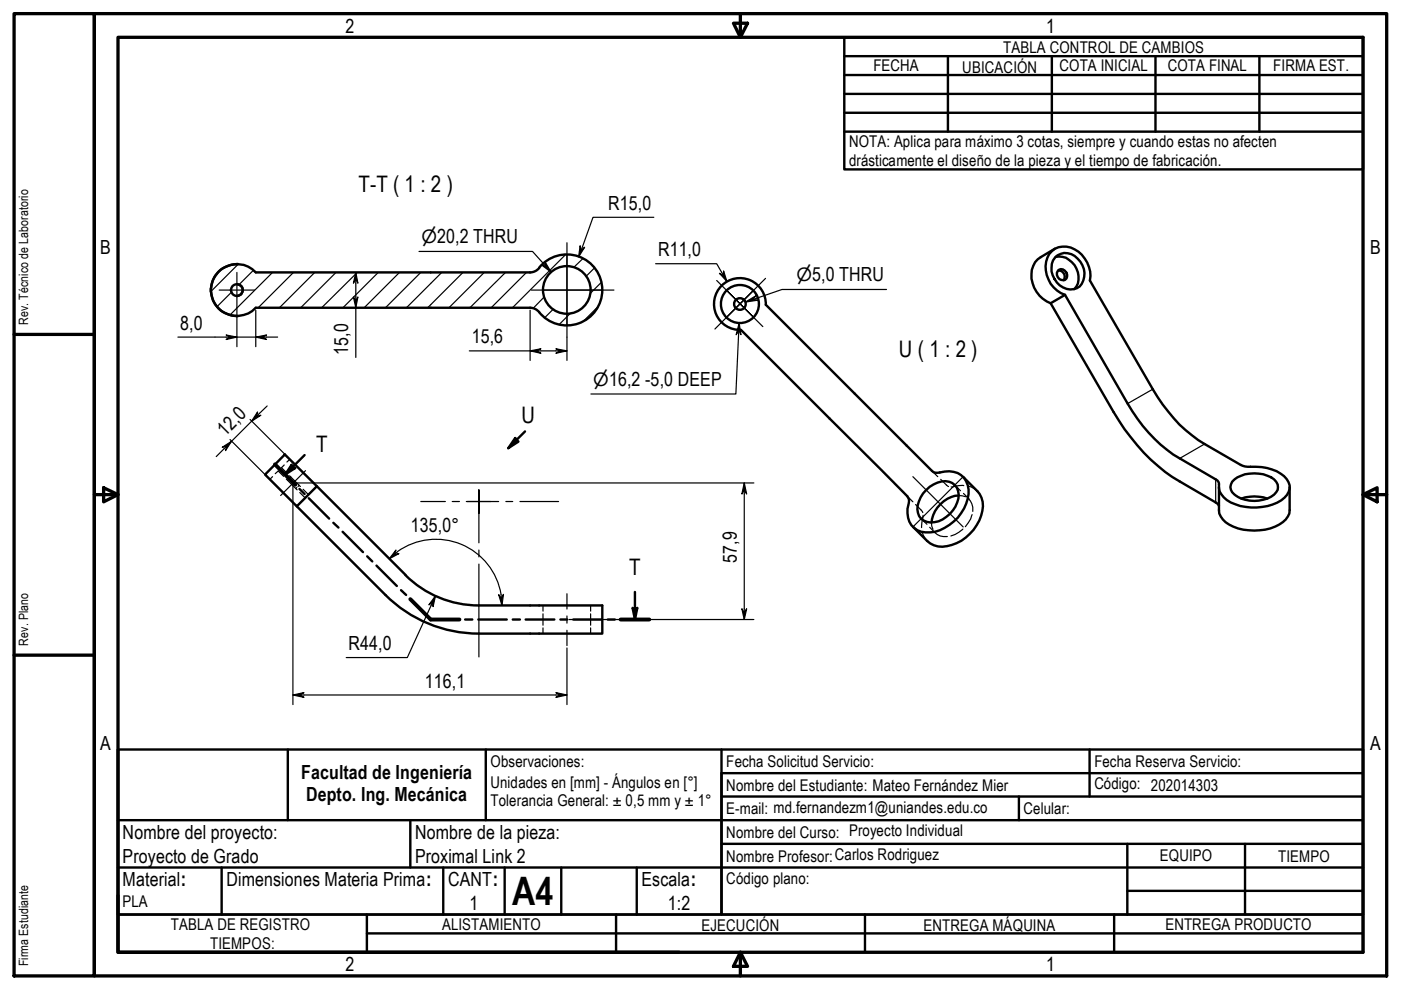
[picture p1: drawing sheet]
<svg xmlns="http://www.w3.org/2000/svg" width="297mm" height="210mm" viewBox="0 0 297 210" stroke-linecap="round" stroke-linejoin="round" font-family="sans-serif">
<!-- layer: Hatch (ISO) -->
<g fill="none" stroke="#000" stroke-width=".25">
<path d="M50.5 56l-5.7 5.8M53.7 57.3l-3 3.1M57.8 57.8l-9 9M62.2 57.8l-7.5 7.4M66.7 57.8l-7.5 7.4M71.2 57.8l-7.4 7.4M75.8 57.8l-7.6 7.4M80.2 57.8l-7.5 7.4M84.7 57.8l-7.5 7.4M89.2 57.8l-7.5 7.4M93.7 57.8l-7.5 7.4M98.2 57.8l-7.5 7.4"/>
<path d="M102.7 57.8l-7.5 7.4M107.2 57.8l-7.6 7.4M111.6 57.8l-7.5 7.4M119.8 54.1l-11.2 11.1M123.6 54.8l-1.9 1.9M126 56.9l-1.7 1.7M127.4 59.9l-2.2 2.3M49.1 61.9l-3.1 3.1M115.4 63l-2.4 2.4M117.3 65.6l-1.8 1.7M120.9 66.5l-2.3 2.3M126.6 65.2l-2.8 2.8"/>
</g>
<!-- layer: Hidden (ISO) -->
<g fill="none" stroke="#000" stroke-width=".25">
<path d="M60.3 98.6l-.6 .6 1.1 1.1M61.5 97.4l-.7 .6M197.6 99.9l1.2 1.2M57.8 101.1l-.6 .5M58.4 100.4l.6-.5 1.1 1.1M60.7 101.6l2.3 2.3M61.2 101.6l-.2 .2M61.4 100.9l2.3 2.3M61.7 101.1l-.3 .3M62.9 103.3l-.2 .3M63.4 102.9l-.2 .3M63.5 106.8l-.6 .6"/>
<path d="M63.6 104.4l1.1 1.2-.6 .6M64.3 103.7l1.1 1.2 .6-.6M67.2 103.1l-.6 .6M192.3 105.2l1.2 1.2M194.1 107l1.5 1.7M195.3 110l1.2 1.2M195.6 112.9l.5 1.2 .5 .6M195.7 109.3l-.3 2.6M197.1 111.8l1.2 1.2M197.5 110.8l.3 1.4M198.2 112.9a2.91 2.91 0 0 0 2.7 .9M199.5 101.6l1.6 1.6"/>
<path d="M202.4 102.8l1.2 1.2M203.3 105.1l1.4 .2M204.2 112.2a6.3 6.3 0 0 1-2.6 1.4M204.3 104.6l1.2 1.2M204.3 103h-1.1l-1.5 .2M205.3 105.7a3.2 3.2 0 0 1 .9 2.7M205.4 103.1l1.2 .5 .6 .5M206.1 109.1a5.6 5.6 0 0 1-1.4 2.6M115.1 128.4v1.2M115.1 130.1v2.5M115.1 133.1v1.2M125.2 128.4v1.2"/>
<path d="M125.2 130.1v2.5M125.2 133.1v1.2"/>
</g>
<!-- layer: Visible (ISO) -->
<g fill="none" stroke="#000" stroke-width=".51">
<path d="M50.2 56a5.5 5.5 0 0 0-5.5 5.5 5.5 5.5 0 0 0 5.5 5.5M114.3 56.8a7.5 7.5 0 0 1 11-.8 7.5 7.5 0 0 1 0 11 7.5 7.5 0 0 1-11-.8M114.3 56.8l-.7 .6-1.2 .4h-58.2a5.5 5.5 0 0 0-7.8-.2 5.5 5.5 0 0 0 0 7.8 5.5 5.5 0 0 0 7.8-.2h58.2l1.2 .4 .7 .6M223 53.2a4.5 4.5 0 0 1 6.4 .8 6.4 6.4 0 0 1 1.7 5.5l13.3 23a32.3 32.3 0 0 0 11 11.6l7.7 4.5 1.4 .4a10.7 10.7 0 0 1 7.7 1.9 2.83 2.83 0 0 1 .2 4.6 10.7 10.7 0 0 1-9.4 1.8 6 6 0 0 1-4.4-3.1l-.2-.7a1.52 1.52 0 0 0-.7-1.9l-7.6-4.4a31.1 31.1 0 0 1-11-11.6l-13.3-23.1a6.2 6.2 0 0 1-3.4-8.6zM223.6 52.7l-2.9 1.8a4.9 4.9 0 0 0-1.4 6.5 6.3 6.3 0 0 0 3.5 3.3M223.7 54.6a3.4 3.4 0 0 1 5.3 .9 4.1 4.1 0 0 1-.1 5.2 3.6 3.6 0 0 1-5.3-1.5 4.1 4.1 0 0 1 .1-4.6zM223.8 54.5a3.7 3.7 0 0 1 4 1.7 4.2 4.2 0 0 1 0 5.1M224.3 57.4a1.33 1.33 0 0 1 1.3 .6 1.33 1.33 0 0 1 0 1.4M224.5 57.2a1.28 1.28 0 0 1 1.6 .5 1.28 1.28 0 0 1-.3 1.6 1.28 1.28 0 0 1-1.5-.5 1.28 1.28 0 0 1 .2-1.6zM50.2 60.2a1.27 1.27 0 0 1 1.3 1.3 1.27 1.27 0 0 1-1.3 1.3M162.4 64.6a5.5 5.5 0 0 0-5.5-5.6 5.5 5.5 0 0 0-5.5 5.5 5.5 5.5 0 0 0 5.7 5.4M162.4 64.6l35.2 35.3a1.65 1.65 0 0 0 1.7 .3 4.6 4.6 0 0 1 5.6 1.9 6.1 6.1 0 0 1-.5 5.7 9.7 9.7 0 0 1-7.2 5.1 4.2 4.2 0 0 1-4.8-5 2.65 2.65 0 0 0-.1-2.7l-35.2-35.3"/>
<path d="M222.8 64.3l13.3 23a40 40 0 0 0 14 14.8l7.6 4.4 .7 .7M225.8 62.5l-3 1.8M60.4 96.4l6.8 6.7-4.3 4.3-6.7-6.8zM62.9 107.4l18.8 18.7a28 28 0 0 0 19.8 8.2M67.2 103.1l18.8 18.8M196.3 103.9a5.4 5.4 0 0 1 4.9-1.8 3 3 0 0 1 1.7 4.4 6.4 6.4 0 0 1-5.6 4.3 2.94 2.94 0 0 1-2.5-4.5l.9-1.7zM203.3 105.1a6.5 6.5 0 0 0-5.8 5.7M204.2 101.1l3 3a4.9 4.9 0 0 1 .8 5.2 9.3 9.3 0 0 1-9.1 6.6l-1.7-.7-3.6-3.5M258.4 103.3v4.9a4.3 4.3 0 0 0 3.1 3.5 11.6 11.6 0 0 0 10.5-1 3.4 3.4 0 0 0 1.4-2.5v-4.9M261.2 102.1a6.8 6.8 0 0 1 7.5-1.2 2.61 2.61 0 0 1 2.2 3 5.7 5.7 0 0 1-6 2.2 4.8 4.8 0 0 1-3.9-2.2l-.1-.6zM263.2 105.7a8.6 8.6 0 0 1 5.5 0M85.9 121.9a22 22 0 0 0 15.6 6.5"/>
<path d="M101.5 128.4h26.2v5.9h-26.2"/>
<circle cx="50.2" cy="61.5" r="1.25"/>
<circle cx="120.2" cy="61.5" r="5"/>
<circle cx="156.9" cy="64.5" r="1.24"/>
<circle cx="156.9" cy="64.5" r="4"/>
</g>
<!-- layer: Visible Narrow (ISO) -->
<path d="M244.4 82.5l-5.3 3.1M255.4 94.1l-5.3 3.1M257.7 101.6v4.9" fill="none" stroke="#000" stroke-width=".25"/>
<!-- layer: Visible (ISO) -->
<g fill="#000">
<circle cx="50.2" cy="56" r=".25"/>
<circle cx="50.2" cy="67" r=".25"/>
</g>
<!-- layer: Section Line (ISO) -->
<g fill="none" stroke="#000" stroke-width=".51">
<path d="M58.3 98.5l4.3 4.3M61.8 98.5l-.2 1 1-.3-2.1 1.4zM64.6 96.5l-4.1 4.1M109.2 92.9l.7 .7-2.1 1.4zM111.3 91.5l-3.5 3.5M63.5 103.7l1.1 1M65.5 105.6l4.3 4.4M70.7 110.8l1.1 1.1M72.6 112.7l4.4 4.4M77.9 118l1 1M79.8 119.9l4.3 4.3M85 125.1l1.1 1"/>
<path d="M87 127l4.3 4.4h6.1M98.6 131.4h1.5M101.4 131.4h6M108.7 131.4h1.5M111.4 131.4h6.1M118.8 131.4h1.5M121.5 131.4h6.1M128.8 131.4h1.6M131.6 131.4h6.1M134.1 128.9l.5 .9 .5-.9-.5 2.5zM134.6 125.5v5.9"/>
</g>
<path d="M58.3 98.5l4.3 4.3M87 127l4.3 4.4h6.1M131.6 131.4h6.1" fill="none" stroke="#000" stroke-width=".83"/>
<g fill="#000">
<path d="M109.2 92.9l.7 .7-2.1 1.4z"/>
<path d="M61.8 98.5l-.2 1 1-.3-2.1 1.4z" fill-rule="evenodd"/>
<path d="M134.1 128.9l.5 .9 .5-.9-.5 2.5z" fill-rule="evenodd"/>
</g>
<!-- layer: Title (ISO) -->
<g fill="none" stroke="#000" stroke-width=".51">
<path d="M179 7.9h110v28h-110zM179 19.9h110M179 15.9h110M179 11.9h110M201 11.9v16M223 11.9v16M245 11.9v16M267 11.9v16M179 23.9h110M179 27.9h110M25 158.9h264v35h-136v-30h136M25 158.9v35h128v-35"/>
<path d="M25 158.9v35M61 158.9v15M103 158.9v15M231 158.9v10M25 173.9h264M87 173.9v10M153 178.9h136v15M153 168.9h136M216 168.9v5M239 178.9v15M264 178.9v15M25 193.9h264v8h-264z"/>
<path d="M25 183.9h264M47 183.9v10M77.8 193.9v8M77.8 197.9h211.2M94 183.9v10M107 183.9v10M119 183.9v10M130.6 193.9v8M135 183.9v10M183.4 193.9v8M236.2 193.9v8M239 188.9h50"/>
</g>
<!-- layer: Border (ISO) -->
<g fill="none" stroke="#000" stroke-width=".7">
<path d="M3 2.9h17v204h-17zM20 2.9h274v204h-274zM25 7.9h264v194h-264zM155.5 4.9h3l-1.5 3zM157 2.9v5M3 70.9h17M20 104.9h5M22 103.4l3 1.5-3 1.5zM289 104.9l3-1.5v3zM289 104.9h5M3 138.9h17M25 189.9v12h119"/>
<path d="M157 201.9l1.5 3h-3zM157 201.9v5"/>
</g>
<!-- layer: Center Mark (ISO) -->
<g fill="none" stroke="#000" stroke-width=".25">
<path d="M50.2 57.8v7.4M120.2 53.9v15.2M120.2 51.5v20M152 59.5l4.9 4.9-2.7-2.6M162.3 59l-5.4 5.4 2.7-2.6M46.5 61.5h7.5M112.6 61.5h15.1M115.2 61.5h15M154.2 67.1l2.7-2.7-5.3 5.4M159.6 67.1l-2.7-2.7 4.8 4.9M89.2 106.3h5.2M95.9 106.3h1.5"/>
<path d="M98.9 106.3h2.6h-2.4M101.5 103.9v2.4v-2.4M101.5 108.9v-2.6v8.8M101.5 116.6v1.5M101.5 119.6v19.7M104 106.3h-2.5h4.2M107.3 106.3h1.4M110.2 106.3h8.2M193.5 101.1l10.7 10.6M204.2 101.1l-10.7 10.6"/>
</g>
<!-- layer: Dimension (ISO) -->
<g fill="none" stroke="#000" stroke-width=".25">
<path d="M75.4 57.8l.5 2.2-.5-.8-.5 .8zM75.4 57.8v18M123 52.1l.2 1 .8-.7-1.3 2.1zM138.6 46.1h-12.9l-3 8.4M139 55.9h13l2.1 3.8M152.5 57.9l.9 .5v-1l.7 2.3zM37.7 71.5h21.2M47.9 71l2.3 .5-2.3 .5 .8-.5zM50.2 65.2v8.3M54.2 71.5l2.3-.5-.7 .5 .7 .5zM54.2 65.8v7.7M74.9 63l.5 .7 .5-.7-.5 2.2z"/>
<path d="M99.5 74.4h20.7M112.4 74.4l2.3-.5-.8 .5 .8 .5zM112.4 65.8v10.6M117.9 73.9l2.3 .5-2.3 .5 .8-.5zM120.2 71.5v4.9M47.1 94.8l2-1.2-1.3 1.9 .3-.9zM48.8 93.2l11.2 11.2M53 88.9l11.3 11.3M54.6 87.3l-.2 .9 .9-.2-2 1.3zM56.6 86.1l-10.8 10.7M60.1 104.6l2.4 2.4M62.1 102.9v46.5"/>
<path d="M62.6 102.4h97.2M64.4 100.3l2.4 2.4M83.9 116.6l-.2 .9 .9-.1-2.1 1.1zM84.3 117l-1.8 1.5M84.3 116.9a14 14 0 0 1 21.9 9.1M157.8 102.4l.5 2.3-.5-.8-.5 .8zM157.8 102.4v29M92.3 126.3l-.5 2.3-.1-.9-.8 .5zM92.3 126.3l-5.9 13.1h-13M105.7 126.1l.6 .7 .4-.8-.3 2.4zM106.2 126.1l.2 2.3M120.2 137.4v12"/>
<path d="M120.6 131.4h39.2M157.3 129.1l.5 .8 .5-.8-.5 2.3zM62.1 147.4l2.4-.6-.9 .6 .9 .5zM62.1 147.4h58.1M117.9 146.8l2.3 .6-2.3 .5 .8-.5z"/>
</g>
<g fill="#000">
<path d="M75.4 57.8l.5 2.2-.5-.8-.5 .8z" fill-rule="evenodd"/>
<path d="M123 52.1l.2 1 .8-.7-1.3 2.1z" fill-rule="evenodd"/>
<path d="M152.5 57.9l.9 .5v-1l.7 2.3z" fill-rule="evenodd"/>
<path d="M47.9 71l2.3 .5-2.3 .5 .8-.5z" fill-rule="evenodd"/>
<path d="M54.2 71.5l2.3-.5-.7 .5 .7 .5z" fill-rule="evenodd"/>
<path d="M74.9 63l.5 .7 .5-.7-.5 2.2z" fill-rule="evenodd"/>
<path d="M112.4 74.4l2.3-.5-.8 .5 .8 .5z" fill-rule="evenodd"/>
<path d="M117.9 73.9l2.3 .5-2.3 .5 .8-.5z" fill-rule="evenodd"/>
<path d="M47.1 94.8l2-1.2-1.3 1.9 .3-.9z" fill-rule="evenodd"/>
<path d="M54.6 87.3l-.2 .9 .9-.2-2 1.3z" fill-rule="evenodd"/>
<path d="M83.9 116.6l-.2 .9 .9-.1-2.1 1.1z" fill-rule="evenodd"/>
<path d="M157.8 102.4l.5 2.3-.5-.8-.5 .8z" fill-rule="evenodd"/>
<path d="M92.3 126.3l-.5 2.3-.1-.9-.8 .5z" fill-rule="evenodd"/>
<path d="M105.7 126.1l.6 .7 .4-.8-.3 2.4z" fill-rule="evenodd"/>
<path d="M157.3 129.1l.5 .8 .5-.8-.5 2.3z" fill-rule="evenodd"/>
<path d="M62.1 147.4l2.4-.6-.9 .6 .9 .5z" fill-rule="evenodd"/>
<path d="M117.9 146.8l2.3 .6-2.3 .5 .8-.5z" fill-rule="evenodd"/>
</g>
<!-- layer: Symbol (ISO) -->
<path d="M88.8 53.3h24.1l3.9 4.4M114.8 56.2l1 .3-.2-1 1.2 2.2zM156.7 68.5l.4 2.5-.4-.9-.6 .9zM156.7 68.5l-.7 15h-30.7M158.1 64l2.2-1.3-.7 .8 1 .2zM188 61.4h-22.2l-7.7 2.6" fill="none" stroke="#000" stroke-width=".25"/>
<g fill="#000">
<path d="M114.8 56.2l1 .3-.2-1 1.2 2.2z" fill-rule="evenodd"/>
<path d="M156.7 68.5l.4 2.5-.4-.9-.6 .9z" fill-rule="evenodd"/>
<path d="M158.1 64l2.2-1.3-.7 .8 1 .2z" fill-rule="evenodd"/>
</g>
<!-- layer: Centerline (ISO) -->
<path d="M64.8 99.8l-5.3 5.3M120.2 125.9v3.2M120.2 130.6v1.5M120.2 133.6v3.3" fill="none" stroke="#000" stroke-width=".25"/>
<text font-size="8.3" x="108.6" y="191.9">A4</text>
<g font-size="4.8">
<text x="76" y="40.7">T-T ( 1 : 2 )</text>
<text x="190.6" y="75.8">U ( 1 : 2 )</text>
<text x="110.6" y="89.7">U</text>
<text x="67.1" y="95.7">T</text>
<text x="133.4" y="122">T</text>
</g>
<g font-size="4.1">
<text x="73.3" y="6.9">2</text>
<text x="221.8" y="6.9">1</text>
<text x="129" y="44.5">R15,0</text>
<text x="21.2" y="53.9">B</text>
<text x="290.5" y="53.9">B</text>
<text x="139.5" y="54.3">R11,0</text>
<text x="38.2" y="69.9">8,0</text>
<text x="73.8" y="75.3" transform="rotate(-90 73.8 75.3)">15,0</text>
<text x="100" y="72.8">15,6</text>
<text x="47.8" y="92.7" transform="rotate(-45 47.8 92.7)">12,0</text>
<text x="87.1" y="112.8" transform="rotate(-1 87.1 112.8)">135,0°</text>
<text x="156.2" y="119.3" transform="rotate(-90 156.2 119.3)">57,9</text>
<text x="73.9" y="137.8">R44,0</text>
<text x="90" y="145.8">116,1</text>
<text x="21.2" y="158.9">A</text>
<text x="290.5" y="158.9">A</text>
<text x="63.9" y="165.1">Facultad de Ingeniería</text>
<text x="64.9" y="169.8">Depto. Ing. Mecánica</text>
<text x="26" y="177.9">Nombre del proyecto:</text>
<text x="88" y="177.9">Nombre de la pieza:</text>
<text x="26" y="183">Proyecto de Grado</text>
<text x="88" y="182.9">Proximal Link 2</text>
<text x="26" y="187.9">Material:</text>
<text x="48" y="187.9">Dimensiones Materia Prima:</text>
<text x="95" y="187.9">CANT:</text>
<text x="136" y="187.9">Escala:</text>
<text x="99.6" y="192.9">1</text>
<text x="141.6" y="192.9">1:2</text>
<text x="73.3" y="205.9">2</text>
<text x="221.8" y="205.9">1</text>
</g>
<g font-size="3.9">
<text x="89.3" y="51.5">⌀20,2 THRU</text>
<text x="168.8" y="59.6">⌀5,0 THRU</text>
<text x="125.8" y="81.8">⌀16,2 -5,0 DEEP</text>
</g>
<g font-size="3.4">
<text x="212.7" y="11.1">TABLA CONTROL DE CAMBIOS</text>
<text x="185.2" y="15.1">FECHA</text>
<text x="204" y="15.5">UBICACIÓN</text>
<text x="224.6" y="15.1">COTA INICIAL</text>
<text x="247.6" y="15.1">COTA FINAL</text>
<text x="269.9" y="15.1">FIRMA EST.</text>
<text x="180" y="31.2">NOTA: Aplica para máximo 3 cotas, siempre y cuando estas no afecten</text>
<text x="180" y="35.2">drásticamente el diseño de la pieza y el tiempo de fabricación.</text>
<text x="104" y="167.1">Unidades en [mm] - Ángulos en [°]</text>
<text x="104" y="162.7">Observaciones:</text>
<text x="154" y="167.6">Nombre del Estudiante: Mateo Fernández Mier</text>
<text x="154" y="162.7">Fecha Solicitud Servicio:</text>
<text x="232" y="167.3">Código: 202014303</text>
<text x="232" y="162.7">Fecha Reserva Servicio:</text>
<text x="104" y="170.8">Tolerancia General: ± 0,5 mm y ± 1°</text>
<text x="154" y="172.6">E-mail: md.fernandezm1@uniandes.edu.co</text>
<text x="217" y="172.6">Celular:</text>
<text x="154" y="177.6">Nombre del Curso: Proyecto Individual</text>
<text x="154" y="182.7">Nombre Profesor:Carlos Rodriguez</text>
<text x="245.9" y="182.6">EQUIPO</text>
<text x="271" y="182.7">TIEMPO</text>
<text x="154" y="187.4">Código plano:</text>
<text x="26" y="192.4">PLA</text>
<text x="36.2" y="197.2">TABLA DE REGISTRO</text>
<text x="93.7" y="197.1">ALISTAMIENTO</text>
<text x="148.7" y="197.5">EJECUCIÓN</text>
<text x="195.8" y="197.4">ENTREGA MÁQUINA</text>
<text x="247.1" y="197.1">ENTREGA PRODUCTO</text>
<text x="44.6" y="201.1">TIEMPOS:</text>
</g>
<g font-size="2.7">
<text x="6" y="68.9" transform="rotate(-90 6 68.9)">Rev. Técnico de Laboratorio</text>
<text x="6" y="136.9" transform="rotate(-90 6 136.9)">Rev. Plano</text>
<text x="6" y="204.9" transform="rotate(-90 6 204.9)">Firma Estudiante</text>
</g>
</svg>
